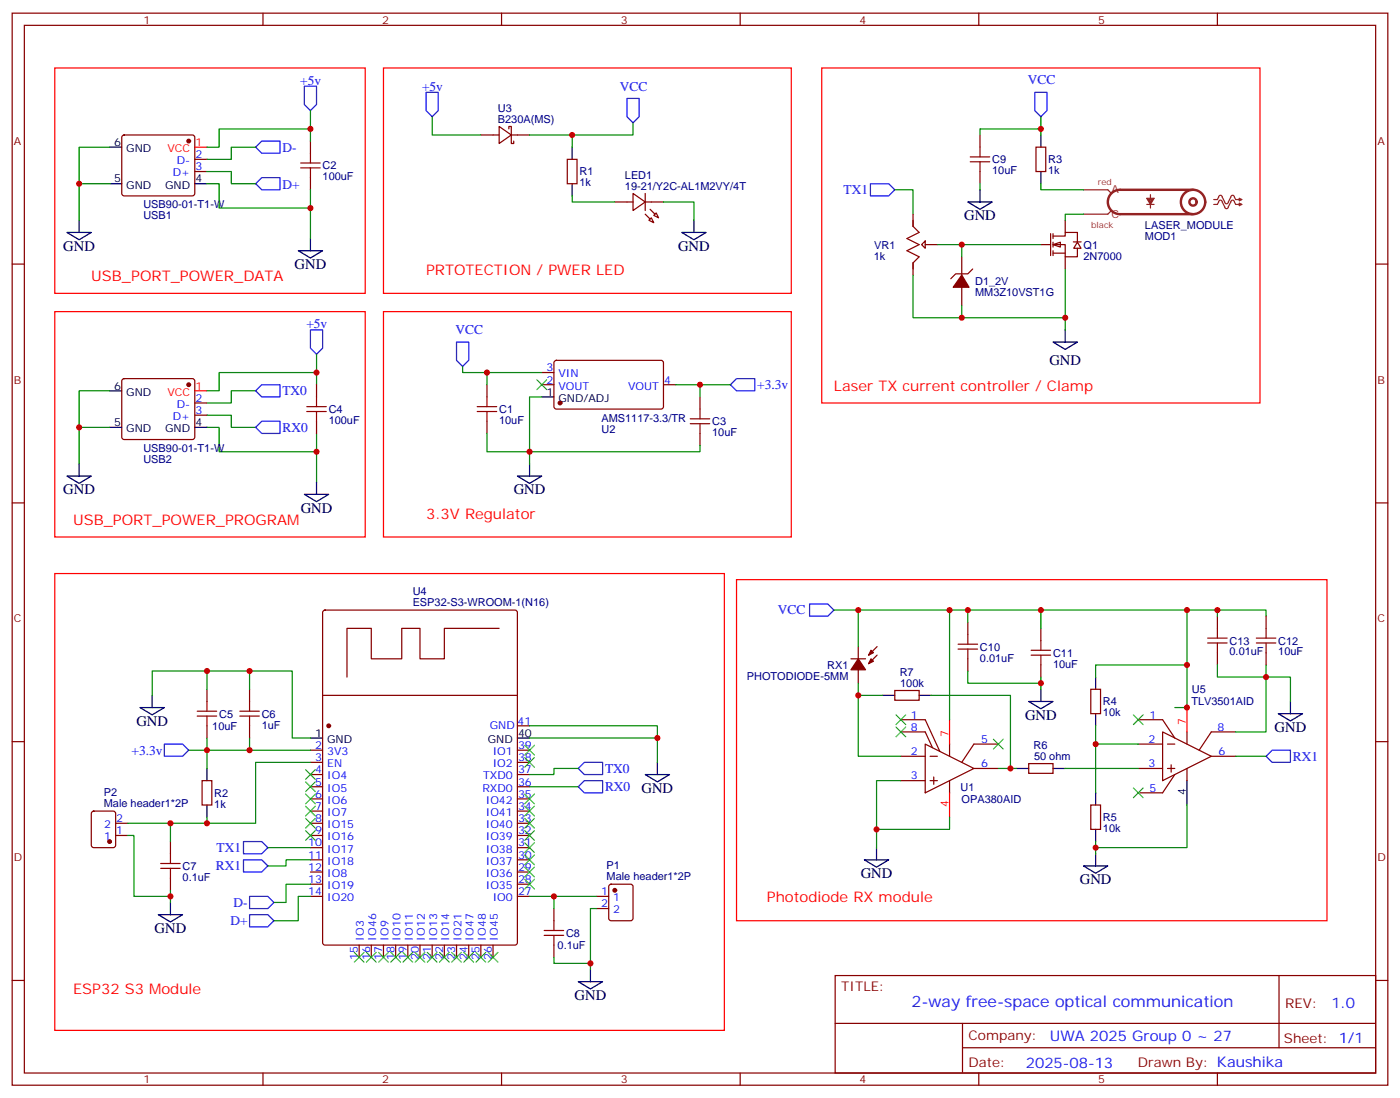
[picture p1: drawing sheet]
<svg xmlns="http://www.w3.org/2000/svg" width="406mm" height="318mm" viewBox="0 0 406 318" stroke-linecap="round" stroke-linejoin="round" font-family="sans-serif">
<g fill="none" stroke="#870000" stroke-width=".35">
<path d="M3.5 3.8h398.7v310.5h-398.7zM7.1 7.3h391.5v303.4h-391.5zM76.2 3.8v3.5M145.3 3.8v3.5M214.5 3.8v3.5M283.6 3.8v3.5M352.8 3.8v3.5M35.5 39.3l.5-.2h19.7l.5 .2 .2 .5v16.2l-.2 .5-.5 .2h-19.7l-.5-.2-.2-.5v-16.2zM139.3 39.1h5.3M144.6 36.6l3.6 2.5-3.6 2.5zM147.5 37.3v-.7h.7v5h.7v-.7M148.2 39.1h5.3"/>
<path d="M56.4 46.1h3.6M56.4 49.7h3.6M90 40.9v3.5M90 51.4v3.6M164.4 46.1h2.8v7.1h-2.8zM178.2 58.5h5.2M183.4 56l3.6 2.5-3.6 2.5zM187 58.5h5.3M187 56v5M300.2 42.6h2.8v7.1h-2.8zM3.5 76.5h3.6M188.7 63.1l.7 1.4-1.4-.7z"/>
<path d="M190.1 61.7l.8 1.4-1.5-.7zM398.6 76.5h3.6M35.5 109.8l.5-.2h19.7l.5 .2 .2 .5v16.3l-.2 .5-.5 .2h-19.7l-.5-.3-.2-.4v-16.3zM56.4 116.7h3.6M91.7 111.4v3.5M141.1 111.4v3.5M157 111.4h3.5M157 107.9h3.5M160.7 104.6l.5-.2h30.6l.5 .7-.1 12.9-.6 .5-30.7-.1-.4-.6v-12.7zM192.3 111.4h3.5M202.8 114.9v3.6M56.4 120.2h3.6"/>
<path d="M91.7 122v3.5M141.1 122v3.5M202.8 125.5v3.5M3.5 145.6h3.6M398.6 145.6h3.6M93.7 176.9l.5-.2h55l.7 .4v95.9l-.4 .6-55.3 .1-.7-.5v-95.8zM60 199.6v3.5M72.3 199.6v3.5M144.6 182h-15.8v8.8h-7.1v-8.8h-5.3v8.8h-8.8v-8.8h-7.1v14.1M3.5 214.8h3.6M60 210.2v3.5M72.3 210.2v3.5"/>
<path d="M90 217.2h3.5M93.5 201.4h56.4M149.9 217.2h3.6M149.9 210.2h3.6M398.6 214.8h3.6M26.7 235.1l.5-.2h5.6l.7 .4v9.5l-.4 .6-5.9 .1-.7-.5v-9.4zM33.5 238.4h3.5M58.6 226.1h2.8v7h-2.8zM90 220.8h3.5M90 224.3h3.5M90 227.8h3.5M90 231.4h3.5"/>
<path d="M90 234.9h3.5M90 238.4h3.5M149.9 220.8h3.6M149.9 224.3h3.6M149.9 227.8h3.6M149.9 231.4h3.6M149.9 234.9h3.6M149.9 238.4h3.6M33.5 241.9h3.5M49.4 243.7v3.5M49.4 254.3v3.5M90 241.9h3.5"/>
<path d="M90 245.5h3.5M90 249h3.5M90 252.5h3.5M90 256h3.5M90 259.6h3.5M149.9 241.9h3.6M149.9 245.5h3.6M149.9 249h3.6M149.9 252.5h3.6M149.9 256h3.6M149.9 259.6h3.6M172.9 259.6h3.5"/>
<path d="M176.6 256.3l.5-.3h5.6l.7 .5v9.4l-.4 .7h-5.9l-.7-.4v-9.4zM104.1 273.7v3.5M107.6 273.7v3.5M111.1 273.7v3.5M114.7 273.7v3.5M118.2 273.7v3.5M121.7 273.7v3.5M125.2 273.7v3.5M128.8 273.7v3.5M132.3 273.7v3.5M135.8 273.7v3.5M139.3 273.7v3.5"/>
<path d="M142.9 273.7v3.5M160.5 263.1v3.5M160.5 273.7v3.5M172.9 263.1h3.5M3.5 283.9h3.6M242 282.5h156.6v28.2h-156.6zM242 296.4h156.5M278.9 296.4v14.1M370.6 282.5v20.9M398.6 283.9h3.6M76.2 310.7v3.6M145.3 310.7v3.6"/>
<path d="M214.5 310.7v3.6M278.9 303.4h119.6M283.6 310.7v3.6M352.8 310.7v3.6"/>
</g>
<g fill="#870000" stroke="#870000" stroke-width=".35">
<path d="M188.4 60.6l1.4 1.4z"/>
<path d="M187 62l1.4 1.4z"/>
<circle cx="54.7" cy="40.9" r=".53"/>
<circle cx="162.3" cy="116.7" r=".53"/>
<circle cx="54.7" cy="111.4" r=".53"/>
<circle cx="95.2" cy="210.2" r=".53"/>
<circle cx="178.2" cy="257.8" r=".53"/>
<circle cx="31.7" cy="243.7" r=".53"/>
</g>
<path d="M15.9 19.7h89.9v65.2h-89.9zM111.1 19.7h118.2v65.2h-118.2zM56.4 42.6h3.6M15.9 90.2h89.9v65.3h-89.9zM111.1 90.2h118.2v65.3h-118.2zM56.4 113.2h3.6M15.9 166.1h194v132.3h-194z" fill="none" stroke="#f00" stroke-width=".35"/>
<g fill="none" stroke="#000" stroke-width=".35">
<path d="M301.6 39.1v3.5M31.7 53.2h3.6M31.7 42.6h3.6M56.4 53.2h3.6M165.8 42.6v3.5M165.8 53.2v3.5M301.6 49.7v3.5M19.4 67.3h7.1l-3.6 2.1zM22.9 63.8v3.5M86.4 72.6h7.1l-3.5 2.1zM90 69.1v3.5M197.6 67.3h7l-3.5 2.1z"/>
<path d="M201.1 63.8v3.5M31.7 113.2h3.6M157 114.9h3.5M19.4 137.9h7.1l-3.6 2.1zM22.9 134.3v3.6M31.7 123.8h3.6M56.4 123.8h3.6M91.7 139.6v3.6M149.9 137.9h7.1l-3.5 2.1zM153.5 134.3v3.6M88.2 143.2h7l-3.5 2.1zM40.6 204.9h7l-3.5 2.1z"/>
<path d="M44.1 201.4v3.5M90 213.7h3.5M149.9 213.7h3.6M60 222.5v3.6M60 233.1v3.5M187 224.3h7l-3.5 2.1zM190.5 220.8v3.5M45.9 264.9h7l-3.5 2.1zM49.4 261.3v3.6M167.6 284.3h7l-3.5 2.1zM171.1 280.7v3.6"/>
</g>
<g fill="none" stroke="#00f" stroke-width=".35">
<path d="M88.2 25h3.5v5.3l-1.7 1.7-1.8-1.7zM123.5 26.7h3.5v5.3l-1.8 1.8-1.7-1.8zM181.7 28.5h3.5v5.3l-1.8 1.8-1.7-1.8zM75.8 40.9h5.3v3.5h-5.3l-1.7-1.8zM75.8 51.4h5.3v3.6h-5.3l-1.7-1.8zM90 95.5h3.5v5.3l-1.8 1.8-1.7-1.8zM132.3 99.1h3.5v5.3l-1.7 1.7-1.8-1.7zM74.1 113.2l1.7-1.8h5.3v3.5h-5.3zM211.7 111.4l1.7-1.8h5.3v3.6h-5.3zM74.1 123.8l1.7-1.8h5.3v3.5h-5.3zM47.6 215.5h5.3l1.8 1.7-1.8 1.8h-5.3zM167.6 222.5l1.7-1.7h5.3v3.5h-5.3z"/>
<path d="M169.3 226.1h5.3v3.5h-5.3l-1.7-1.8zM70.6 249h5.2l1.8 1.8-1.8 1.7h-5.2zM70.6 243.7h5.2l1.8 1.8-1.8 1.7h-5.2zM72.3 259.6h5.3l1.8 1.7-1.8 1.8h-5.3zM72.3 264.9h5.3l1.8 1.7-1.8 1.8h-5.3z"/>
</g>
<g fill="none" stroke="#008700" stroke-width=".35">
<path d="M90 32v5.3h-26.5v5.3h-3.5M90 37.3v3.6M125.2 33.8v5.3h14.1M165.8 39.1v3.5M183.4 35.6v3.5h-29.9M22.9 53.2h8.8M31.7 42.6h-8.8v21.2M60 49.7h7v3.5h7.1M60 53.2h3.5v7.1h26.5v8.8M74.1 42.6h-7.1v3.5h-7M90 55v5.3M165.8 56.7v1.8h12.4"/>
<path d="M192.3 58.5h8.8v5.3M31.7 113.2h-8.8v21.1M74.1 113.2h-7.1v3.5h-7M91.7 102.6v5.3h-28.2v5.3h-3.5M91.7 107.9v3.5M134.1 106.1v1.8h22.9M141.1 107.9v3.5M157 114.9h-3.5v15.9h-12.4v-5.3M195.8 111.4h15.9M202.8 111.4v3.5M22.9 123.8h8.8M60 123.8h3.5v7h28.2v8.8"/>
<path d="M60 120.2h7v3.6h7.1M91.7 125.5v5.3M202.8 129v1.8h-49.3v3.5M60 194.3v5.3M72.3 194.3v5.3M44.1 201.4v-7.1h40.6v19.4h5.3M54.7 217.2h35.3M60 213.7v8.8M72.3 213.7v3.5M153.5 210.2h37v10.6M153.5 213.7h37M37 238.4h12.4"/>
<path d="M60 238.4h-10.6v5.3M90 220.8h-15.9v17.6h-14.1v-1.8M153.5 227.8h14.1M167.6 222.5h-7.1v1.8h-7M37 241.9h1.8v17.7h10.6M49.4 257.8v3.5M77.6 245.5h12.4M90 256h-7.1v5.3h-3.5M90 259.6h-3.6v7h-7M90 249h-7.1v1.8h-5.3M153.5 259.6h19.4M160.5 259.6v3.5"/>
<path d="M171.1 279v1.7M172.9 263.1h-1.8v15.9h-10.6v-1.8"/>
</g>
<g fill="none" stroke="#a10000" stroke-width=".35">
<path d="M87.1 48.6h5.7M87.1 47.2h5.7M90 44.4v2.8M90 48.6v2.8M88.9 119.2h5.6M88.9 117.8h5.6M91.7 114.9v2.9M91.7 119.2v2.8M138.3 119.2h5.6M138.3 117.8h5.6M141.1 114.9v2.9M141.1 119.2v2.8"/>
<path d="M202.8 118.5v2.8M200 122.7h5.7M200 121.3h5.7M202.8 122.7v2.8M57.1 207.4h5.7M57.1 206h5.7M60 203.1v2.9M60 207.4v2.8M69.5 207.4h5.6M69.5 206h5.6M72.3 203.1v2.9M72.3 207.4v2.8"/>
<path d="M46.6 251.5h5.6M46.6 250h5.6M49.4 247.2v2.8M49.4 251.5v2.8M157.7 270.9h5.6M157.7 269.5h5.6M160.5 266.6v2.9M160.5 270.9v2.8"/>
</g>
<path d="M155.6 110l2.8 2.8M158.4 110l-2.8 2.8" fill="none" stroke="#3c3" stroke-width=".35"/>
<g fill="none" stroke="#8c2424" stroke-width=".71">
<path d="M345.7 55h-21.1a3.5 3.5 0 0 0-3.6 3.5 3.5 3.5 0 0 0 3.6 3.5h21.1"/>
<circle cx="345.7" cy="58.5" r="1.06"/>
<circle cx="345.7" cy="58.5" r="3.5"/>
</g>
<path d="M314 55h7l1.1 1M332.3 59.2h2.1M332.3 57.4h2.1l-1 1.8zM332.7 57.8h1.4l-.7 .7zM333 58.1h.7l-.3 .7zM333.4 56.4v1M333.4 59.2v1.1M351.7 57.8h1.1l.3-.7a.53 .53 0 0 1 .6-.5 .53 .53 0 0 1 .5 .5l.7 1.4a.53 .53 0 0 0 .5 .5 .53 .53 0 0 0 .6-.5l.7-1.4a.53 .53 0 0 1 .5-.5 .53 .53 0 0 1 .5 .5l.4 .7h1.7M351.7 59.2h1.1l.3-.7a.53 .53 0 0 1 .6-.5 .53 .53 0 0 1 .5 .5l.7 1.4a.53 .53 0 0 0 .5 .5 .53 .53 0 0 0 .6-.5l.7-1.4a.53 .53 0 0 1 .5-.5 .53 .53 0 0 1 .5 .5l.4 .7h1.7M359.1 57.4l.7 .4-.7 .3zM359.1 58.8l.7 .4-.7 .3zM322.1 61l-1.1 1h-7" fill="none" stroke="#8c2424" stroke-width=".35"/>
<path d="M305.2 70.8l2.1-.7v1.4z" fill="#fff" stroke="#870000" stroke-width=".35"/>
<g fill="none" stroke="#870000" stroke-width=".35">
<path d="M284 39.1v3.5M284 49.7v3.5M264.6 62v3.5l1.7 1.8-3.5 1.8 3.5 1.7-3.5 1.8 3.5 1.8-1.7 1.7v3.6M268.1 69.8v2.1l-1-1.1zM268.1 70.8h3.5M278.7 74.4v5.3M281.9 77.9l-1.4 1.4h-3.6l-1.4 1.4M301.6 70.8h2.8M304.4 67.7v6.3M305.2 68.4h3.5v-1.1h3.5v2.8M305.2 70.8h3.5v3.6h3.5v-2.5M305.2 73.3h3.5"/>
<path d="M305.2 67.7v1.4M305.2 70.1v1.4M305.2 72.6v1.4M308.7 63.8v3.5M308.7 74.4v3.5M311 70h2.3M312.2 70.1l1.1 1.8h-2.2zM278.7 83.2v5.3M352.8 178.4v3.6M366.9 178.4v3.6M246.6 190.8h4.2M248.7 187.3v10.5"/>
<path d="M254.2 189.7l-2.5 2.5M254.2 187.3l-2.5 2.4M259.3 200h7v2.8h-7zM280.5 180.2v3.5M280.5 190.8v3.5M301.6 182v3.5M301.6 192.5v3.6M316.1 199.6h2.8v7.1h-2.8zM352.8 189v3.5M366.9 189v3.5M261.1 219h7M261.1 211.9h7l2.1 4.6"/>
<path d="M261.1 208.4h7l4.2 9.2M268.1 215.5l14.1 7-14.1 7.1zM269.5 219h2.1M275.2 215.5v3.5M289.3 215.5h-7.1l-3.5 5.3M329.8 208.4h7.1l3.5 5.3M329.8 215.5h7.1M336.9 211.9l14.1 7.1-14.1 7.1zM338.3 215.5h2.1M344 211.9v3.6M351 219h7.1M358.1 211.9h-7.1l-3.5 5.3"/>
<path d="M261.1 226.1h7M269.5 226.1h2.1M270.6 225v2.1M275.2 226.1v3.5M282.2 222.5h7.1M298.1 221.1h7.1v2.8h-7.1zM316.1 233.1h2.8v7.1h-2.8zM329.8 222.5h7.1M338.3 222.5h2.1M339.4 221.5v2.1M340.4 224.3l-3.5 5.3h-7.1M344 222.5v3.6"/>
</g>
<path d="M299.9 26.7h3.5v5.3l-1.8 1.8-1.7-1.8zM252.2 53.2h5.3l1.8 1.8-1.8 1.7h-5.3zM234.6 174.9h5.3l1.8 1.8-1.8 1.7h-5.3zM366.9 219l1.8-1.8h5.2v3.6h-5.2z" fill="none" stroke="#00f" stroke-width=".35"/>
<g fill="none" stroke="#000" stroke-width=".35">
<path d="M280.5 58.5h7l-3.5 2.1zM284 55v3.5M305.2 99.1h7l-3.5 2.1zM308.7 95.5v3.6M301.6 199.6v3.5M317.5 196.1v3.5M255.8 201.4h3.5M266.3 201.4h3.6M298.1 203.1h7.1l-3.6 2.1zM317.5 206.7v3.5M370.4 206.7h7.1l-3.6 2.1zM373.9 203.1v3.6"/>
<path d="M294.6 222.5h3.5M305.2 222.5h3.5M317.5 229.6v3.5M344 226.1v7M250.5 249h7l-3.5 2.1zM254 245.5v3.5M314 250.8h7l-3.5 2.1zM317.5 240.2v3.5M317.5 247.2v3.6"/>
</g>
<g fill="none" stroke="#008700" stroke-width=".35">
<path d="M301.6 37.3h-17.6v1.8M301.6 33.8v5.3M259.3 55h5.3v7M284 53.2v1.8M301.6 53.2v1.8h12.4M264.6 79.7v12.3h44.1M271.6 70.8h30M278.7 70.8v3.6M308.7 77.9v17.6M314 62h-5.3v1.8M278.7 88.5v3.5M241.7 176.7h33.5"/>
<path d="M248.7 176.7v10.6M280.5 176.7v3.5M301.6 176.7v5.3M344 176.7h22.9v1.7M352.8 176.7v1.7M248.7 197.8v21.2h12.4M280.5 194.3v3.5h21.1M301.6 196.1v3.5M344 192.5h-26.5v3.6M352.8 192.5v3.6h14.1v-3.6M248.7 201.4h7.1M269.9 201.4h22.9v21.1"/>
<path d="M317.5 210.2v5.3M329.8 215.5h-12.3v14.1M340.4 204.9h3.6v-28.2h-68.8v31.7M358.1 219h8.8M373.9 203.1v-7h-7v15.8h-8.8M261.1 226.1h-7.1v14.1h21.2v-3.6M289.3 222.5h5.3M308.7 222.5h21.1M344 233.1v12.4h-26.5v-1.8M254 240.2v5.3M317.5 245.5v1.7"/>
</g>
<g fill="#870000" stroke="#870000" stroke-width=".35">
<path d="M278.7 79.7l2.1 3.5h-4.6z"/>
<path d="M252.4 190.8l.7 .7-1.4 .7z"/>
<path d="M252.4 188.3l.7 .7-1.4 .7z"/>
<path d="M248.7 190.8l2.1 3.2h-4.2z"/>
</g>
<path d="M238.1 19.7h127v97h-127zM213.4 167.9h171.1v98.7h-171.1zM275.2 208.4v7.1M344 204.9v7M275.2 229.6v7" fill="none" stroke="#f00" stroke-width=".35"/>
<g fill="none" stroke="#3c3" stroke-width=".35">
<path d="M152 215.8l2.9 2.9M152 219.4l2.9 2.8M154.9 215.8l-2.9 2.9M154.9 219.4l-2.9 2.8M259.6 207l2.9 2.8M259.6 210.5l2.9 2.9M262.5 207l-2.9 2.8M262.5 210.5l-2.9 2.9M287.9 214.1l2.8 2.8M290.7 214.1l-2.8 2.8M328.4 207l2.9 2.8M331.3 207l-2.9 2.8"/>
<path d="M88.5 222.9l2.9 2.8M88.5 226.4l2.9 2.8M88.5 229.9l2.9 2.9M88.5 233.5l2.9 2.8M88.5 237l2.9 2.8M91.4 222.9l-2.9 2.8M91.4 226.4l-2.9 2.8M91.4 229.9l-2.9 2.9M91.4 233.5l-2.9 2.8M91.4 237l-2.9 2.8M152 229.9l2.9 2.9M152 233.5l2.9 2.8"/>
<path d="M152 237l2.9 2.8M154.9 229.9l-2.9 2.9M154.9 233.5l-2.9 2.8M154.9 237l-2.9 2.8M328.4 228.2l2.9 2.8M331.3 228.2l-2.9 2.8M88.5 240.5l2.9 2.8M91.4 240.5l-2.9 2.8M152 240.5l2.9 2.8M152 244.1l2.9 2.8M152 247.6l2.9 2.8M152 251.1l2.9 2.8"/>
<path d="M152 254.6l2.9 2.9M154.9 240.5l-2.9 2.8M154.9 244.1l-2.9 2.8M154.9 247.6l-2.9 2.8M154.9 251.1l-2.9 2.8M154.9 254.6l-2.9 2.9M102.7 275.8l2.8 2.8M105.5 275.8l-2.8 2.8M106.2 275.8l2.8 2.8M109 275.8l-2.8 2.8M109.7 275.8l2.8 2.8M112.5 275.8l-2.8 2.8"/>
<path d="M113.2 275.8l2.9 2.8M116.1 275.8l-2.9 2.8M116.8 275.8l2.8 2.8M119.6 275.8l-2.8 2.8M120.3 275.8l2.8 2.8M123.1 275.8l-2.8 2.8M123.8 275.8l2.8 2.8M126.6 275.8l-2.8 2.8M127.4 275.8l2.8 2.8M130.2 275.8l-2.8 2.8M130.9 275.8l2.8 2.8M133.7 275.8l-2.8 2.8"/>
<path d="M134.4 275.8l2.8 2.8M137.2 275.8l-2.8 2.8M137.9 275.8l2.9 2.8M140.8 275.8l-2.9 2.8M141.5 275.8l2.8 2.8M144.3 275.8l-2.8 2.8"/>
</g>
<g fill="none" stroke="#a10000" stroke-width=".35">
<path d="M281.2 46.8h5.6M281.2 45.4h5.6M284 42.6v2.8M284 46.8v2.9M277.6 188h5.7M277.6 186.5h5.7M280.5 183.7v2.8M280.5 188v2.8M298.8 189.7h5.6M298.8 188.3h5.6M301.6 185.5v2.8M301.6 189.7v2.8"/>
<path d="M350 186.2h5.6M350 184.8h5.6M352.8 182v2.8M352.8 186.2v2.8M364.1 186.2h5.6M364.1 184.8h5.6M366.9 182v2.8M366.9 186.2v2.8"/>
</g>
<g fill="#c00">
<circle cx="22.9" cy="53.2" r=".88"/>
<circle cx="90" cy="60.3" r=".88"/>
<circle cx="141.1" cy="107.9" r=".88"/>
<circle cx="153.5" cy="130.8" r=".88"/>
<circle cx="202.8" cy="111.4" r=".88"/>
<circle cx="91.7" cy="130.8" r=".88"/>
<circle cx="22.9" cy="123.8" r=".88"/>
<circle cx="90" cy="37.3" r=".88"/>
<circle cx="91.7" cy="107.9" r=".88"/>
<circle cx="165.8" cy="39.1" r=".88"/>
<circle cx="60" cy="194.3" r=".88"/>
<circle cx="60" cy="217.2" r=".88"/>
<circle cx="72.3" cy="194.3" r=".88"/>
<circle cx="72.3" cy="217.2" r=".88"/>
<circle cx="60" cy="238.4" r=".88"/>
<circle cx="49.4" cy="238.4" r=".88"/>
<circle cx="49.4" cy="259.6" r=".88"/>
<circle cx="160.5" cy="259.6" r=".88"/>
<circle cx="171.1" cy="279" r=".88"/>
<circle cx="190.5" cy="213.7" r=".88"/>
<circle cx="278.7" cy="70.8" r=".88"/>
<circle cx="308.7" cy="92" r=".88"/>
<circle cx="278.7" cy="92" r=".88"/>
<circle cx="301.6" cy="37.3" r=".88"/>
<circle cx="317.5" cy="245.5" r=".88"/>
<circle cx="344" cy="192.5" r=".88"/>
<circle cx="344" cy="176.7" r=".88"/>
<circle cx="352.8" cy="176.7" r=".88"/>
<circle cx="366.9" cy="196.1" r=".88"/>
<circle cx="317.5" cy="215.5" r=".88"/>
<circle cx="280.5" cy="176.7" r=".88"/>
<circle cx="301.6" cy="176.7" r=".88"/>
<circle cx="301.6" cy="197.8" r=".88"/>
<circle cx="275.2" cy="176.7" r=".88"/>
<circle cx="248.7" cy="176.7" r=".88"/>
<circle cx="248.7" cy="201.4" r=".88"/>
<circle cx="292.8" cy="222.5" r=".88"/>
<circle cx="254" cy="240.2" r=".88"/>
<circle cx="344" cy="204.9" r=".88"/>
</g>
<text font-size="4.6" fill="#00f" x="264.1" y="291.5">2-way free-space optical communication</text>
<g font-size="4.2">
<text x="279.4" y="63.8">GND</text>
<text x="18.3" y="72.6">GND</text>
<text x="85.4" y="77.9">GND</text>
<text x="196.5" y="72.6">GND</text>
<text x="304.1" y="105.8">GND</text>
<text x="18.3" y="143.2">GND</text>
<text x="148.9" y="143.2">GND</text>
<text x="87.1" y="148.4">GND</text>
<text x="297" y="208.4">GND</text>
<text x="39.5" y="210.2">GND</text>
<text x="369.4" y="211.9">GND</text>
<text x="185.9" y="229.6">GND</text>
<text x="249.4" y="254.3">GND</text>
<text x="312.9" y="256">GND</text>
<text x="44.8" y="270.2">GND</text>
<text x="166.5" y="289.6">GND</text>
</g>
<g font-size="4.2" fill="#f00">
<text x="26.5" y="81.4">USB_PORT_POWER_DATA</text>
<text x="123.5" y="79.7">PRTOTECTION / PWER LED</text>
<text x="241.7" y="113.2">Laser TX current controller / Clamp</text>
<text x="21.2" y="152">USB_PORT_POWER_PROGRAM</text>
<text x="123.5" y="150.2">3.3V Regulator</text>
<text x="222.2" y="261.3">Photodiode RX module</text>
<text x="21.2" y="287.8">ESP32 S3 Module</text>
</g>
<g font-size="4.2" fill="#00f">
<text x="385.8" y="291.8">1.0</text>
<text x="304.2" y="301.3">UWA 2025 Group 0 ~ 27</text>
<text x="297.3" y="309.1">2025-08-13</text>
</g>
<g font-size="3.9" fill="#00f">
<text x="87" y="24.5">+5v</text>
<text x="122.3" y="26.3">+5v</text>
<text x="179.7" y="26.2">VCC</text>
<text x="297.8" y="24.4">VCC</text>
<text x="81.8" y="44">D-</text>
<text x="81.8" y="54.6">D+</text>
<text x="244.4" y="56.2">TX1</text>
<text x="88.8" y="95.1">+5v</text>
<text x="132" y="96.8">VCC</text>
<text x="219.4" y="112.7">+3.3v</text>
<text x="81.8" y="114.5">TX0</text>
<text x="81.8" y="125.1">RX0</text>
<text x="225.4" y="177.9">VCC</text>
<text x="38.2" y="218.5">+3.3v</text>
<text x="374.7" y="220.3">RX1</text>
<text x="175.3" y="223.8">TX0</text>
<text x="175.3" y="229.1">RX0</text>
<text x="62.6" y="252">RX1</text>
<text x="62.7" y="246.7">TX1</text>
<text x="67.6" y="262.6">D-</text>
<text x="66.8" y="267.9">D+</text>
</g>
<g font-size="3.9" fill="#800">
<text x="243.8" y="287.1">TITLE:</text>
<text x="372.4" y="291.8">REV:</text>
<text x="280.7" y="301.3">Company:</text>
<text x="372" y="301.9">Sheet: 1/1</text>
<text x="280.7" y="309">Date:</text>
<text x="329.7" y="309.1">Drawn By: Kaushika</text>
</g>
<g font-size="3.2" fill="#800">
<text x="41.6" y="6.8">1</text>
<text x="110.8" y="6.8">2</text>
<text x="179.9" y="6.8">3</text>
<text x="249.1" y="6.8">4</text>
<text x="318.2" y="6.8">5</text>
<text x="4.1" y="41.9">A</text>
<text x="399.2" y="41.9">A</text>
<text x="4.1" y="111.1">B</text>
<text x="399.2" y="111.1">B</text>
<text x="4.1" y="180.2">C</text>
<text x="399.2" y="180.2">C</text>
<text x="4.1" y="249.3">D</text>
<text x="399.2" y="249.3">D</text>
<text x="41.6" y="313.7">1</text>
<text x="110.8" y="313.7">2</text>
<text x="179.9" y="313.7">3</text>
<text x="249.1" y="313.7">4</text>
<text x="318.2" y="313.7">5</text>
</g>
<g font-size="3.2" fill="#000080">
<text x="144.3" y="35.6">B230A(MS)</text>
<text x="144.3" y="32.4">U3</text>
<text x="287.5" y="47.3">C9</text>
<text x="303.7" y="47.3">R3</text>
<text x="93.5" y="52.3">100uF</text>
<text x="93.5" y="49">C2</text>
<text x="167.9" y="54">1k</text>
<text x="167.9" y="50.8">R1</text>
<text x="181.1" y="51.8">LED1</text>
<text x="287.5" y="50.5">10uF</text>
<text x="303.7" y="50.5">1k</text>
<text x="181.1" y="55">19-21/Y2C-AL1M2VY/4T</text>
<text x="41.6" y="60.3">USB90-01-T1-W</text>
<text x="41.6" y="63.5">USB1</text>
<text x="253.3" y="72">VR1</text>
<text x="314" y="72">Q1</text>
<text x="331.8" y="66.3">LASER_MODULE</text>
<text x="331.8" y="69.4">MOD1</text>
<text x="253.2" y="75.2">1k</text>
<text x="314" y="75.2">2N7000</text>
<text x="282.6" y="82.6">D1_2V</text>
<text x="282.6" y="85.8">MM3Z10VST1G</text>
<text x="95.2" y="119.6">C4</text>
<text x="144.6" y="119.6">C1</text>
<text x="95.2" y="122.8">100uF</text>
<text x="144.6" y="122.8">10uF</text>
<text x="174.3" y="122.1">AMS1117-3.3/TR</text>
<text x="174.3" y="125.3">U2</text>
<text x="206.4" y="123.1">C3</text>
<text x="41.6" y="130.8">USB90-01-T1-W</text>
<text x="206.4" y="126.3">10uF</text>
<text x="41.6" y="134">USB2</text>
<text x="119.6" y="172.4">U4</text>
<text x="119.6" y="175.6">ESP32-S3-WROOM-1(N16)</text>
<text x="284" y="191.6">0.01uF</text>
<text x="284" y="188.4">C10</text>
<text x="305.2" y="190.2">C11</text>
<text x="356.3" y="189.8">0.01uF</text>
<text x="356.3" y="186.6">C13</text>
<text x="370.4" y="189.8">10uF</text>
<text x="370.4" y="186.6">C12</text>
<text x="216.4" y="196.9">PHOTODIODE-5MM</text>
<text x="239.7" y="193.7">RX1</text>
<text x="260.7" y="195.7">R7</text>
<text x="305.2" y="193.3">10uF</text>
<text x="260.9" y="199">100k</text>
<text x="345.4" y="200.7">U5</text>
<text x="63.5" y="207.8">C5</text>
<text x="75.8" y="207.8">C6</text>
<text x="319.6" y="207.5">10k</text>
<text x="319.6" y="204.3">R4</text>
<text x="345.2" y="204.3">TLV3501AID</text>
<text x="61.5" y="211.3">10uF</text>
<text x="75.8" y="211">1uF</text>
<text x="299.5" y="216.8">R6</text>
<text x="299.7" y="220.1">50 ohm</text>
<text x="30.1" y="233.8">Male header1*2P</text>
<text x="30.1" y="230.6">P2</text>
<text x="62.1" y="233.9">1k</text>
<text x="62.1" y="230.7">R2</text>
<text x="278.4" y="229">U1</text>
<text x="278.7" y="232.5">OPA380AID</text>
<text x="319.6" y="237.8">R5</text>
<text x="319.6" y="241">10k</text>
<text x="52.9" y="251.9">C7</text>
<text x="175.8" y="251.7">P1</text>
<text x="52.9" y="255.1">0.1uF</text>
<text x="175.8" y="254.9">Male header1*2P</text>
<text x="161.6" y="274.8">0.1uF</text>
<text x="164" y="271.3">C8</text>
</g>
<g font-size="3.2">
<text x="33.1" y="42.3">6</text>
<text x="36.6" y="44">GND</text>
<text x="33.1" y="52.8">5</text>
<text x="56.6" y="52.8">4</text>
<text x="36.6" y="54.6">GND</text>
<text x="47.9" y="54.6">GND</text>
<text x="33.1" y="112.8">6</text>
<text x="36.6" y="114.6">GND</text>
<text x="158.3" y="114.6">1</text>
<text x="161.8" y="116.3">GND/ADJ</text>
<text x="33.1" y="123.4">5</text>
<text x="36.6" y="125.2">GND</text>
<text x="47.9" y="125.2">GND</text>
<text x="56.6" y="123.4">4</text>
<text x="91.3" y="213.4">1</text>
<text x="94.8" y="215.1">GND</text>
<text x="141.3" y="215.1">GND</text>
<text x="150.1" y="213.4">40</text>
<text x="343.6" y="230.2" transform="rotate(-90 343.6 230.2)">4</text>
</g>
<g font-size="3.2" fill="#f00">
<text x="48.5" y="44">VCC</text>
<text x="56.6" y="42.3">1</text>
<text x="56.6" y="112.8">1</text>
<text x="48.5" y="114.6">VCC</text>
<text x="343.6" y="209.8" transform="rotate(-90 343.6 209.8)">7</text>
<text x="274.8" y="213.4" transform="rotate(-90 274.8 213.4)">7</text>
<text x="274.8" y="233.7" transform="rotate(-90 274.8 233.7)">4</text>
</g>
<g font-size="3.2" fill="#00f">
<text x="51.3" y="47.6">D-</text>
<text x="56.6" y="45.8">2</text>
<text x="50.1" y="51.1">D+</text>
<text x="56.6" y="49.3">3</text>
<text x="158.3" y="107.5">3</text>
<text x="158.3" y="111.1">2</text>
<text x="161.8" y="112.8">VOUT</text>
<text x="161.8" y="109.3">VIN</text>
<text x="182" y="112.8">VOUT</text>
<text x="192.4" y="111.1">4</text>
<text x="51.3" y="118.1">D-</text>
<text x="56.6" y="116.3">2</text>
<text x="56.6" y="119.9">3</text>
<text x="50.1" y="121.6">D+</text>
<text x="149.9" y="209.8">41</text>
<text x="264" y="208.1">1</text>
<text x="333.1" y="208.1">1</text>
<text x="141.9" y="211.2">GND</text>
<text x="264" y="211.6">8</text>
<text x="284.3" y="215.1">5</text>
<text x="332.8" y="215.1">2</text>
<text x="352.8" y="211.6">8</text>
<text x="91.3" y="216.9">2</text>
<text x="91.3" y="220.4">3</text>
<text x="94.8" y="218.7">3V3</text>
<text x="142.8" y="218.7">IO1</text>
<text x="150.1" y="220.4">38</text>
<text x="150.1" y="216.9">39</text>
<text x="264" y="218.7">2</text>
<text x="353.1" y="218.7">6</text>
<text x="91.3" y="223.9">4</text>
<text x="91.3" y="227.5">5</text>
<text x="94.8" y="222.2">EN</text>
<text x="94.8" y="225.7">IO4</text>
<text x="140" y="225.7">TXD0</text>
<text x="142.8" y="222.2">IO2</text>
<text x="150.1" y="227.5">36</text>
<text x="150.1" y="223.9">37</text>
<text x="264" y="225.7">3</text>
<text x="284.3" y="222.2">6</text>
<text x="332.8" y="222.2">3</text>
<text x="91.3" y="231">6</text>
<text x="94.8" y="229.2">IO5</text>
<text x="94.8" y="232.8">IO6</text>
<text x="139.8" y="229.2">RXD0</text>
<text x="140.8" y="232.8">IO42</text>
<text x="150.1" y="231">35</text>
<text x="333.1" y="229.2">5</text>
<text x="30.2" y="239.8">2</text>
<text x="33.7" y="238.1">2</text>
<text x="91.3" y="234.5">7</text>
<text x="91.3" y="238.1">8</text>
<text x="94.8" y="236.3">IO7</text>
<text x="94.8" y="239.8">IO15</text>
<text x="140.8" y="239.8">IO40</text>
<text x="140.8" y="236.3">IO41</text>
<text x="150.1" y="238.1">33</text>
<text x="150.1" y="234.5">34</text>
<text x="30.2" y="243.3">1</text>
<text x="33.7" y="241.6">1</text>
<text x="89.3" y="245.1">10</text>
<text x="91.3" y="241.6">9</text>
<text x="94.8" y="243.3">IO16</text>
<text x="140.8" y="243.3">IO39</text>
<text x="150.1" y="245.1">31</text>
<text x="150.1" y="241.6">32</text>
<text x="89.3" y="248.6">11</text>
<text x="94.8" y="246.9">IO17</text>
<text x="94.8" y="250.4">IO18</text>
<text x="140.8" y="250.4">IO37</text>
<text x="140.8" y="246.9">IO38</text>
<text x="150.1" y="248.6">30</text>
<text x="89.3" y="252.2">12</text>
<text x="89.3" y="255.7">13</text>
<text x="94.8" y="253.9">IO8</text>
<text x="94.8" y="257.5">IO19</text>
<text x="140.8" y="257.5">IO35</text>
<text x="140.8" y="253.9">IO36</text>
<text x="150.1" y="255.7">28</text>
<text x="150.1" y="252.2">29</text>
<text x="89.3" y="259.2">14</text>
<text x="94.8" y="261">IO20</text>
<text x="142.8" y="261">IO0</text>
<text x="150.1" y="259.2">27</text>
<text x="174.2" y="259.2">1</text>
<text x="174.2" y="262.7">2</text>
<text x="177.7" y="261">1</text>
<text x="177.7" y="264.5">2</text>
<text x="105.5" y="272.4" transform="rotate(-90 105.5 272.4)">IO3</text>
<text x="109" y="272.4" transform="rotate(-90 109 272.4)">IO46</text>
<text x="112.5" y="272.4" transform="rotate(-90 112.5 272.4)">IO9</text>
<text x="116.1" y="272.4" transform="rotate(-90 116.1 272.4)">IO10</text>
<text x="119.6" y="272.4" transform="rotate(-90 119.6 272.4)">IO11</text>
<text x="123.1" y="272.4" transform="rotate(-90 123.1 272.4)">IO12</text>
<text x="126.6" y="272.4" transform="rotate(-90 126.6 272.4)">IO13</text>
<text x="130.2" y="272.4" transform="rotate(-90 130.2 272.4)">IO14</text>
<text x="133.7" y="272.4" transform="rotate(-90 133.7 272.4)">IO21</text>
<text x="137.2" y="272.4" transform="rotate(-90 137.2 272.4)">IO47</text>
<text x="140.8" y="272.4" transform="rotate(-90 140.8 272.4)">IO48</text>
<text x="144.3" y="272.4" transform="rotate(-90 144.3 272.4)">IO45</text>
<text x="103.7" y="277.9" transform="rotate(-90 103.7 277.9)">15</text>
<text x="107.2" y="277.9" transform="rotate(-90 107.2 277.9)">16</text>
<text x="110.8" y="277.9" transform="rotate(-90 110.8 277.9)">17</text>
<text x="114.3" y="277.9" transform="rotate(-90 114.3 277.9)">18</text>
<text x="117.8" y="277.9" transform="rotate(-90 117.8 277.9)">19</text>
<text x="121.4" y="277.9" transform="rotate(-90 121.4 277.9)">20</text>
<text x="124.9" y="277.9" transform="rotate(-90 124.9 277.9)">21</text>
<text x="128.4" y="277.9" transform="rotate(-90 128.4 277.9)">22</text>
<text x="131.9" y="277.9" transform="rotate(-90 131.9 277.9)">23</text>
<text x="135.5" y="277.9" transform="rotate(-90 135.5 277.9)">24</text>
<text x="139" y="277.9" transform="rotate(-90 139 277.9)">25</text>
<text x="142.5" y="277.9" transform="rotate(-90 142.5 277.9)">26</text>
</g>
<g font-size="3.2" fill="#8d2323">
<text x="322.1" y="56">A</text>
<text x="322.1" y="63.1">C</text>
</g>
<g font-size="2.5" fill="#8d2323">
<text x="318.1" y="53.6">red</text>
<text x="316.2" y="65.9">black</text>
</g>
</svg>
